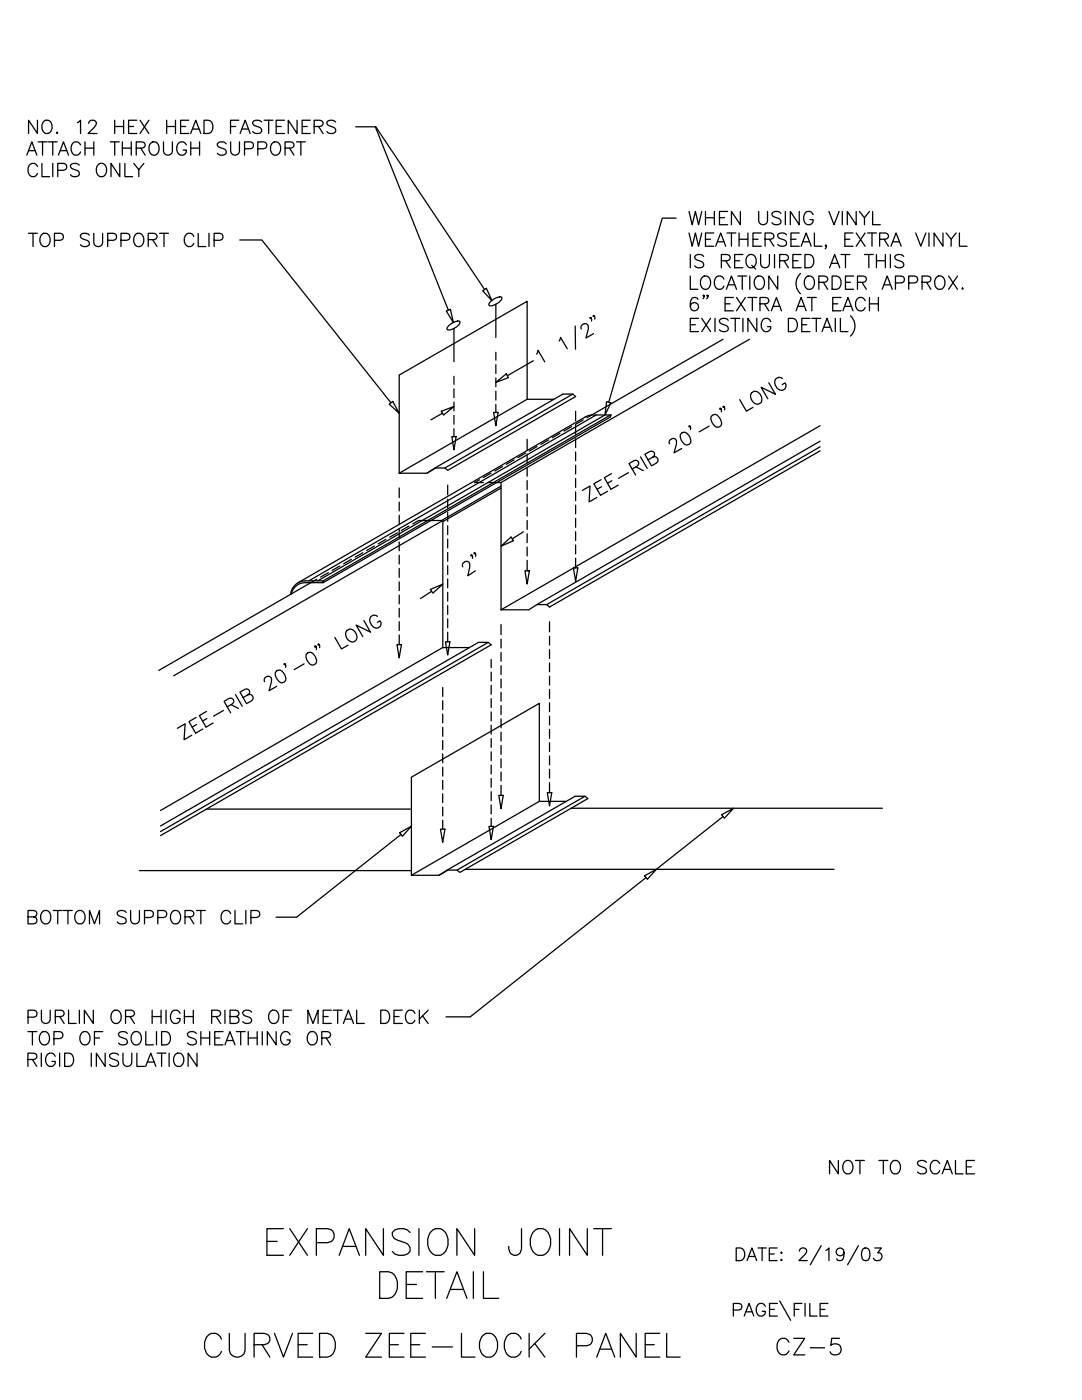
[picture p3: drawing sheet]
<svg xmlns="http://www.w3.org/2000/svg" width="216mm" height="279mm" viewBox="0 0 216 279" stroke-linecap="round" stroke-linejoin="round" font-family="sans-serif">
<!-- layer: CMP-FLSH -->
<g fill="none" stroke="#000" stroke-width=".25">
<path d="M89.6 64.9l1.3-.7 .6-.2 .3 .2a2.3 2.3 0 0 1-1.9 1.6h-.5l-.2-.1zM90.6 65.5v6.7M98 60.1l1.2-.7 .6-.2 .3 .2a2.44 2.44 0 0 1-2.5 1.6l-.1-.3zM98.9 60.7v6.6M105.2 79.7v-19.6l-25.5 14.8v19.5M105.2 79.7l-25.5 14.7M105.2 79.7h5.3M114.3 78.6l-25.5 14.8M144.3 67.7l-27.2 15.7M149.5 67.7l-49.5 28.6M86.8 93.4l25.5-14.8h2l.6 .5-25.6 14.8-.5-.5h-2l-1.6 1h-5.5M87 93.4l-1.8 1"/>
<path d="M95.7 95.8l-1 .5h1.8M97.4 96.3h2.6M98 94.4l-1.6 .9M100 96.3v25.4M100 97l-11.9 6.9M100 97.4l-11.6 6.7M100.3 93.1l-1.6 .9M102.6 91.8l-1.6 .9M104.9 90.4l-1.6 .9M107.2 89.1l-1.6 .9M109.5 87.8l-1.6 .9M111.7 86.5l-1.5 .8"/>
<path d="M114.1 85.1l-1.6 .9M116.4 83.8l-1.6 .9M119 82.8l-57.4 33.1M120.7 82.8l-57.3 33.1M121.8 82.8v.4l-57.3 33.1M121.8 82.8h.1M121.8 82.8h-3.5l-1.1 .2-.4 .2-57.3 33.1M121.8 82.8l-57.3 33.1M163.6 90l-53.9 31.2-.6-.5h-2l-1.6 1h-5.5M163.6 85l-63.6 36.7M163.6 88l-56.5 32.7M163.6 89.2l-54.5 31.5"/>
<path d="M63.2 115.6l-31.5 18.2M64.5 116.3v-.4h-3.6a2.92 2.92 0 0 0-2.9 2.7M64.5 116.3h-3.6a2.75 2.75 0 0 0-2.7 2.2M65.5 114.3l-1.5 .9M67.8 113l-1.5 .8M70.1 111.6l-1.5 .9M72.4 110.3l-1.5 .9M74.7 109l-1.5 .9M77 107.6l-1.5 .9M79.3 106.3l-1.5 .9M81.6 105l-1.5 .9M88.4 103.9h-4.9l-1.1 .7"/>
<path d="M88.4 129.3v-25.4l-53.7 31M93.7 129.2h-5.4l-56.3 32.5M97.4 128.2l-65.4 37.8M107.6 159.9v-19.5l-25.5 14.7v19.6M107.6 159.9l-25.5 14.8M107.6 159.9h5.4M116.7 158.9l-25.5 14.7M32 164.8l63.5-36.6h1.9l.6 .5-66 38.1M89.2 173.6l25.6-14.7h1.9l.6 .5-25.5 14.7-.6-.5h-2l-1.6 1.1h-5.5M89.4 173.6l-1.8 1.1"/>
</g>
<!-- layer: STRCTR -->
<path d="M27.8 173.8h54.1M41.2 161.5h40.7M92.9 173.5h73.5M114 161.3h62.1" fill="none" stroke="#000" stroke-width=".25"/>
<!-- layer: DIM-TXT -->
<g fill="none" stroke="#000" stroke-width=".25">
<path d="M71 25.3h4l21.7 32.5M74.9 25.3l14.6 36.6M47.8 47.9h4.4l25.8 32.5M96.3 58l.8-.5 1.1 2.5zM134.9 43.5h-2.7l-10.7 36.8M137.7 55.1v2.6h1.6M137.7 50.8v2.6M140 55.4a.98 .98 0 0 1 1.1-.3 .98 .98 0 0 1 .7 1 1.16 1.16 0 0 1-.3 1.2 1.16 1.16 0 0 1-1.2 .3 1.65 1.65 0 0 1-.3-2.2zM140.4 51.2a1.17 1.17 0 0 0-1.8 0 .68 .68 0 0 0 .5 .7l.8 .3a.65 .65 0 0 1 .5 .5 .65 .65 0 0 1-.2 .6 1.23 1.23 0 0 1-1.6-.2M143.9 52l1.5-.1a.6 .6 0 0 0 0-1l-1.5-.1v2.6M144.4 55.7a.98 .98 0 0 0-1.1-.6 .98 .98 0 0 0-.8 1 1.17 1.17 0 0 0 .3 1.3 1.17 1.17 0 0 0 1.3 .2l.3-.5M144.8 52l.9 1.4"/>
<path d="M144.9 57.7l1.1-2.6 1 2.6M147.2 55.1h1.8M148.1 55.1v2.6M148.2 50.8h-1.6v2.6h1.6M149.1 51.2a.98 .98 0 0 1 1.1-.4 .98 .98 0 0 1 .7 1 1.17 1.17 0 0 1-.3 1.3 1.17 1.17 0 0 1-1.2 .2 1.63 1.63 0 0 1-.3-2.1zM149.6 55.1v2.6M150 52.9l.8 .8M150.8 55.4a.99 .99 0 0 1 1.1-.3 .99 .99 0 0 1 .6 1 1.17 1.17 0 0 1-.2 1.3 1.17 1.17 0 0 1-1.3 .2 1.65 1.65 0 0 1-.2-2.2zM151.8 50.8v1.9a.89 .89 0 0 0 .9 .7 .89 .89 0 0 0 .8-.7v-1.9M154.5 50.8v2.6M155.2 55.1v2.6l-1.8-2.6v2.6M155.6 52h1.1a.65 .65 0 0 0 .6-.7l-.2-.4-.4-.1h-1.1v2.6"/>
<path d="M156.4 52l.9 1.4M159.7 54.6a2.72 2.72 0 0 0 0 4M159.9 50.8h-1.7v2.6h1.7M160.6 50.8h.9a1.41 1.41 0 0 1 .9 1.3 1.41 1.41 0 0 1-.9 1.3h-.9zM160.7 55.4a.98 .98 0 0 1 1.2-.3 .98 .98 0 0 1 .6 1 1.17 1.17 0 0 1-.3 1.3 1.17 1.17 0 0 1-1.2 .2 1.69 1.69 0 0 1-.3-2.2zM163.4 56.3h1.1a.65 .65 0 0 0 .6-.7l-.2-.4-.4-.1h-1.1v2.6M165.5 53.4l1-2.6 1.1 2.6M166 55.1h.9a1.41 1.41 0 0 1 1 1.3 1.41 1.41 0 0 1-1 1.3h-.9zM168.7 50.8v2.6M170.3 55.1h-1.6v2.6M171.1 56.3l1.5-.1a.6 .6 0 0 0 0-1l-1.5-.1v2.6M173.4 50.8v2.6"/>
<path d="M174.9 50.8v2.6M176 57.7l1-2.6 1 2.6M176.7 50.8v2.6M177.7 50.8v2.6M178.7 56.5h1.1a.69 .69 0 0 0 .7-.7 .69 .69 0 0 0-.7-.7h-1.1v2.6M180.3 51.2a1.17 1.17 0 0 0-1.8 0 .68 .68 0 0 0 .6 .7l.7 .3a.65 .65 0 0 1 .5 .5 .65 .65 0 0 1-.2 .6 1.23 1.23 0 0 1-1.6-.2M181.3 56.5h1.2a.69 .69 0 0 0 .6-.7 .69 .69 0 0 0-.6-.7h-1.2v2.6M184 56.3l1.5-.1a.6 .6 0 0 0 0-1l-1.5-.1v2.6M184.9 56.3l.8 1.4M186.8 55.4a.99 .99 0 0 1 1.1-.3 .99 .99 0 0 1 .6 1 1.17 1.17 0 0 1-.2 1.3 1.17 1.17 0 0 1-1.3 .2 1.65 1.65 0 0 1-.2-2.2zM189.3 55.1l1.8 2.6M191.1 55.1l-1.8 2.6"/>
<path d="M191.9 57.6l.2-.1 .1 .1-.1 .1zM89.1 62.1l.8-.4 .6 2.7zM90.6 75.1v1.6M90.6 77.6v1.8M98.9 76.3l2.1-1.7 .5 .8zM98.9 70.3v1.6M98.9 72.8v1.7M98.9 75.4v1.8M98.9 78.1v1.8M106.4 72l-5.2 3M107.1 70.7l.3-.8 1.3 2.3M111.6 68.1l.3-.8 1.3 2.3"/>
<path d="M114.8 65.1v4.6M116 65.7v-.6l.6-.5a.66 .66 0 0 1 .8 .7l-.5 2.2 1.5-.9M117.9 63.4v.2l-.2-.1v-.2l.3 .3v.5M118.6 63l-.1 .2-.2-.1 .1-.1a.5 .5 0 0 1 .3 .7M139.4 63.5h-1.7v2.7h1.7M140 63.5l1.8 2.7M141.8 63.5l-1.8 2.7M142.7 63.5v2.7M145.3 63.9a1.15 1.15 0 0 0-1.7 0 .68 .68 0 0 0 .5 .8l.7 .2a.64 .64 0 0 1 .5 .5 .64 .64 0 0 1-.2 .7 1.2 1.2 0 0 1-1.5-.3M146.7 63.5v2.7M147.6 79.7l1.3 2.4 1.3-.8M148.2 63.5v2.7"/>
<path d="M150 78.4a1.39 1.39 0 0 1 1.6 .2 1.39 1.39 0 0 1 .3 1.6 1 1 0 0 1-1.7 0 1.46 1.46 0 0 1-.2-1.8zM151 63.5v2.7l-1.8-2.7v2.7M153.4 76.4l1.3 2.3-2.8-1.4 1.3 2.3M153.8 64.2a.97 .97 0 0 0-1.1-.7 .97 .97 0 0 0-.8 1.1 1.15 1.15 0 0 0 .3 1.2 1.15 1.15 0 0 0 1.2 .3l.4-.5v-.4h-.7M156.1 75.6a.97 .97 0 0 0-1.2 0 .97 .97 0 0 0-.2 1.2 1.14 1.14 0 0 0 .8 1 1.14 1.14 0 0 0 1.2-.4l.1-.6-.2-.4-.5 .3M157.3 63.5h.9a1.41 1.41 0 0 1 .9 1.4 1.41 1.41 0 0 1-.9 1.3h-.9zM161.6 63.5h-1.6v2.7h1.6M162.9 63.5v2.7M164 66.2l1-2.7 1 2.7M166.7 63.5v2.7M167.7 63.5v2.7h1.5M169.7 63a2.72 2.72 0 0 1 0 4.1"/>
<path d="M77.7 80.7l.7-.6 1.3 2.4zM79.7 97.4v1.9M88.1 82.1l2.5-1-2.1 1.7zM88.3 82.5l-2.3 1.3M89.3 96.8v1.9M89.3 99.6v1.8M90.2 87.1h.8l-.4 2.7zM90.6 80.2v1.8M90.6 82.9v1.8M90.6 85.5v1.6M98.5 82.3h.9l-.5 2.7zM98.9 80.7v1.6"/>
<path d="M105.2 87.7v2M105.2 90.6v1.8M105.2 93.3v1.7M105.2 95.9v1.8M105.2 98.6v1.7M114.9 82.1v1.9M114.9 84.9v1.7M114.9 87.5v1.8M114.9 90.2v1.8M114.9 92.9v1.7M114.9 95.5v1.8M114.9 98.2v1.7"/>
<path d="M116.2 97.9l1.5-.9-.2 3.2 1.6-.9M119.9 95.7l-1.4 .9 1.3 2.2 1.4-.8M120 97.1l-.9 .5M121 80.2l.9 .2-1.2 2.4zM122 94.5l-1.4 .8 1.3 2.4 1.4-.9M122.1 95.9l-.9 .5M125.4 94.3l-2 1.2M126.1 93.6l1-.6 .3-.3a.59 .59 0 0 0-.5-.8l-1.4 .6 1.3 2.3M126.9 93.2l1.5 .7M127.8 91.2l1.3 2.3M130.3 91.2a.69 .69 0 0 1 .9 .3 .69 .69 0 0 1-.2 .9l-1 .6-1.3-2.3 1-.6a.66 .66 0 0 1 .9 .3v.5l-.3 .3-1 .6M133.6 88.6l-.1-.4a.87 .87 0 0 1 .9-.7 .63 .63 0 0 1 .6 .7l-.5 2.2 1.5-.9"/>
<path d="M136 86.4l.2-.1a1.23 1.23 0 0 1 1.5 .9l.1 .7a.81 .81 0 0 1-.3 .8 .81 .81 0 0 1-1-.1 2.14 2.14 0 0 1-.8-1.9zM137.7 85l-.1 .2h-.1v-.2h.2l.1 .3v.4M141.5 85l-2 1.2M142.1 82.9l.3-.1a1.23 1.23 0 0 1 1.4 .9l.2 .6a.81 .81 0 0 1-.4 .9 .81 .81 0 0 1-.9-.1 2.23 2.23 0 0 1-.8-1.9zM143.8 81.5v.2l-.2-.1v-.1h.2l.1 .2v.5M144.5 81.1l-.1 .2h-.1v-.2l.3 .2v.5M79.7 100.2v1.8M79.7 102.8v1.8M79.7 105.5v1.8M79.7 108.2v1.7M79.7 110.8v1.8M79.7 113.4v1.8"/>
<path d="M79.7 116.1v1.8M79.7 118.8v1.7M85.9 117.6l2.5-1-2 1.8zM86.1 118l-2.2 1.5M89.3 102.3v1.7M89.3 104.9v1.8M89.3 118.2v1.8M100 109l2-1.8 .5 .7zM104.4 106.1l-2.2 1.5M104.7 113.9h.9l-.4 2.7zM105.2 101.2v1.8M105.2 103.9v1.8"/>
<path d="M105.2 106.5v1.8M105.2 109.2v1.7M105.2 111.8v2.1M114.4 113.3h.9l-.4 2.7zM114.9 100.8v1.8M114.9 103.5v1.7M114.9 106.1v1.8M114.9 108.8v1.7M114.9 111.4v1.9M47 138.6l1.3 2.3M49.5 138.7a.7 .7 0 0 1 .9 .2 .7 .7 0 0 1-.2 1l-1 .5-1.3-2.3 1.4-.6a.61 .61 0 0 1 .5 .9l-1.3 .8M52.8 136v-.5l.5-.5a.65 .65 0 0 1 .9 .7l-.5 2.2 1.5-.9"/>
<path d="M55.2 133.9l.2-.1a1.18 1.18 0 0 1 1.4 .9l.3 .6a.81 .81 0 0 1-.4 .8 .81 .81 0 0 1-1 0 2.22 2.22 0 0 1-.8-1.9zM56.9 132.5l-.1 .2-.1-.1v-.1a.48 .48 0 0 1 .3 .7M60.7 132.5l-2 1.1M61.3 130.4l.3-.2a1.22 1.22 0 0 1 1.4 1l.2 .6a.81 .81 0 0 1-.4 .8 .81 .81 0 0 1-.9-.1 2.14 2.14 0 0 1-.8-1.8zM63 129v.1h-.2v-.2l.3 .3v.4M63.7 128.6l-.1 .1h-.2l.1-.2a.5 .5 0 0 1 .3 .8M66.8 127.2l1.3 2.3 1.4-.8M69.2 125.8a1.37 1.37 0 0 1 1.6 .2 1.37 1.37 0 0 1 .3 1.6 1.22 1.22 0 0 1-1.4 .4 1.22 1.22 0 0 1-.7-1.3l.1-.6zM72.6 123.9l1.3 2.3-2.8-1.5 1.3 2.3M75.3 123a.97 .97 0 0 0-1.3 0 .97 .97 0 0 0-.1 1.3 1.17 1.17 0 0 0 .8 1 1.17 1.17 0 0 0 1.3-.4v-.7l-.2-.3-.5 .3M79.2 128.6h.9l-.4 2.7zM79.7 121.4v1.8"/>
<path d="M79.7 124.1v1.7M79.7 126.7v1.9M88.3 137.2v1.8M88.3 139.8v1.8M88.9 128.1h.9l-.5 2.6zM89.3 120.9v1.7M89.3 123.5v1.8M89.3 126.2v1.9M98 131.6v1.6M98 134.1v1.8M98 136.8v1.7M98 139.4v1.8"/>
<path d="M100 124.6v2.1M100 127.5v1.8M100 130.2v1.8M100 132.9v1.7M100 135.5v1.8M100 138.2v1.7M109.7 124.1v2M109.7 127v1.7M109.7 129.6v1.8M109.7 132.3v1.8M109.7 135v1.7M109.7 137.6v1.8"/>
<path d="M35.4 145.3l1.5-.8-.2 3.1 1.6-.9M39.1 143.2l-1.4 .8 1.3 2.3 1.5-.8M39.2 144.6l-.9 .5M41.2 142l-1.4 .8 1.3 2.3 1.4-.8M41.3 143.4l-.9 .5M44.6 141.8l-2 1.1M45.3 141.1l1.3-.9a.63 .63 0 0 0-.5-.9l-1.4 .7 1.3 2.3M46.1 140.6l1.5 .8M88.3 142.5v1.8M88.3 145.2v1.7M88.3 147.8v1.8M88.3 150.5v1.7"/>
<path d="M88.3 153.1v1.8M88.3 155.8v1.7M88.3 158.4v1.8M98 142.1v1.8M98 144.7v1.8M98 147.4v1.8M98 150v1.8M98 152.7v1.8M98 155.4v1.7M98 158v1.8M99.5 158.7h.9l-.4 2.7zM100 140.8v1.8"/>
<path d="M100 143.5v1.7M100 146.1v1.8M100 148.8v1.8M100 151.4v1.8M100 154.1v1.7M100 156.7v2M109.2 158.2h.9l-.4 2.6zM109.7 140.3v1.7M109.7 142.9v1.8M109.7 145.6v1.7M109.7 148.2v1.8M109.7 150.9v1.7"/>
<path d="M109.7 153.5v1.8M109.7 156.2v2M79.7 166.2l2.4-1.3-1.8 2zM80 166.5l-20.8 16.5h-4.1M87.9 165.5h.9l-.5 2.6zM88.3 161.1v1.7M88.3 163.7v1.8M97.6 164.9h.9l-.5 2.7zM98 160.6v1.8M98 163.3v1.6M128.6 174.8l2.4-1.3-1.8 2zM128.9 175.1l-35.1 27.8h-4.8"/>
<path d="M144 162.6l2.4-1.3-1.8 2zM144.3 163l-13.3 10.5"/>
</g>
<!-- layer: BORDER -->
<g fill="none" stroke="#000" stroke-width=".25">
<path d="M146.9 249.1h.9a1.34 1.34 0 0 1 .8 1.2 1.34 1.34 0 0 1-.8 1.3h-.9zM149.1 251.6l.9-2.5 1 2.5M149.4 250.8h1.2M151.2 249.1h1.7M152.1 249.1v2.5M153.5 250.3h1M155.1 249.1h-1.6v2.5h1.6M155.6 259.6l2.2 3.9M155.9 249.9l.1 .1-.1 .1-.1-.1zM155.9 251.3l.1 .2-.1 .1-.1-.1zM159.5 249.7l.3-.5 .7-.1a.64 .64 0 0 1 .4 .9l-1.5 1.6h1.7M163.9 248.6l-2.2 3.8"/>
<path d="M164.8 249.5l.6-.4v2.5M168.4 249.9a.79 .79 0 0 1-1.1 .6 .79 .79 0 0 1-.3-1.2 .79 .79 0 0 1 1.3 .1 2.37 2.37 0 0 1-.3 2.1 .76 .76 0 0 1-1-.3M171.3 248.6l-2.2 3.8M172.3 249.2a.82 .82 0 0 1 1.2 .3 2.17 2.17 0 0 1-.3 2 .83 .83 0 0 1-1.2-.4 2.06 2.06 0 0 1 .3-1.9zM174.5 249.1h1.4l-.8 .9a.8 .8 0 0 1 .9 1 .8 .8 0 0 1-1.1 .6l-.4-.1-.2-.4M146.3 261.4h1.1a.66 .66 0 0 0 .6-.6 .66 .66 0 0 0-.6-.7h-1.1v2.6M148.5 262.7l1-2.6 .9 2.6M148.9 261.8h1.2M152.7 260.7a.93 .93 0 0 0-1.1-.6 .93 .93 0 0 0-.7 1 1.1 1.1 0 0 0 .2 1.2 1.1 1.1 0 0 0 1.2 .2l.4-.4v-.4h-.6M153.6 261.3h.9M155.1 260.1h-1.5v2.6h1.5M158.5 261.3h.9"/>
<path d="M160 260.1h-1.5v2.6M160.6 260.1v2.6M161.6 260.1v2.6h1.4M163.6 261.3h1M165.2 260.1h-1.6v2.6h1.6"/>
</g>
<g font-size="9.3">
<text x="51.9" y="251.9">EXPANSION JOINT</text>
<text x="74.4" y="260.3">DETAIL</text>
</g>
<text font-size="8.4" x="39.5" y="272">CURVED ZEE-LOCK PANEL</text>
<g font-size="6.6">
<text x="136.2" y="50.8">WEATHERSEAL, EXTRA VINYL</text>
<text x="136.5" y="63.1">6&quot; EXTRA AT EACH</text>
<text x="153.8" y="271.6">CZ-5</text>
</g>
<g font-size="6.2">
<text x="136.2" y="46.2">WHEN USING VINYL</text>
<text x="4.6" y="50.4">TOP SUPPORT CLIP</text>
<text x="96" y="116.1" transform="rotate(-90 96 116.1)">2&quot;</text>
<text x="4.2" y="209.9">TOP OF SOLID SHEATHING OR</text>
<text x="4.2" y="214.1">RIGID INSULATION</text>
<text x="164.4" y="235.7">NOT TO SCALE</text>
</g>
<g font-size="5.7">
<text x="4.6" y="27.9">NO. 12 HEX HEAD FASTENERS</text>
<text x="4.2" y="32.1">ATTACH THROUGH SUPPORT</text>
<text x="4.2" y="36.3">CLIPS ONLY</text>
<text x="4.2" y="185.6">BOTTOM SUPPORT CLIP</text>
<text x="4.2" y="205.3">PURLIN OR HIGH RIBS OF METAL DECK</text>
</g>
</svg>
